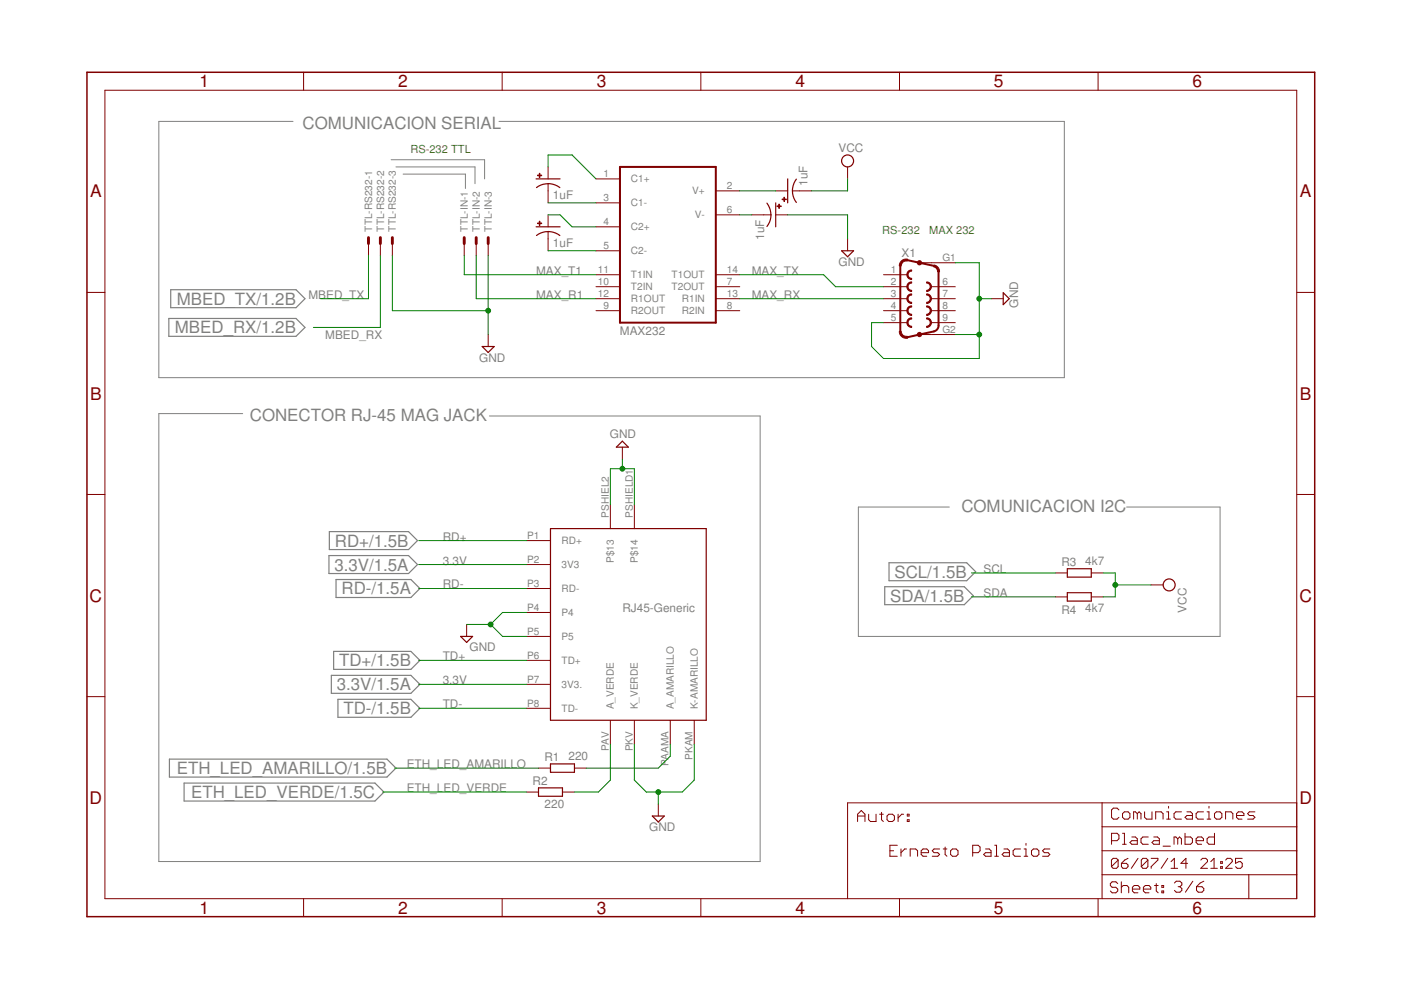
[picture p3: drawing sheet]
<svg xmlns="http://www.w3.org/2000/svg" width="297mm" height="210mm" viewBox="0 0 297 210" stroke-linecap="round" stroke-linejoin="round" font-family="sans-serif">
<path d="M62.1 25.7h-28.4v54.4h192v-54.4h-119.9M82.9 33.9h19.8v4M83.9 35.4h16.8v3.5M85.5 36.9h13.2v3.1M51.5 87.7h-17.8v95h127.5v-94.5h-57.4M201.3 107.5h-19.3v27.4h76.7v-27.4h-19.8" fill="none" stroke="#808080" stroke-width=".21"/>
<path d="M35.8 67.5h27l1.9 1.9-1.9 1.9h-27zM36.2 61.4h26.6l1.9 1.9-1.9 1.9h-26.6zM69.7 117.8h16.9l1.9 1.9-1.9 1.9h-16.9zM69.8 112.7h16.8l1.9 1.9-1.9 1.9h-16.8zM188.5 119.3h16.5l1.9 1.9-1.9 1.9h-16.5zM70.7 138.1h16.4l1.9 1.9-1.9 1.9h-16.4zM71.2 122.9h15.9l1.9 1.9-1.9 1.9h-15.9zM187.6 124.4h16.8l2 1.9-2 1.9h-16.8zM70.3 143.2h16.8l1.9 1.9-1.9 1.9h-16.8zM71.6 148.3h15.5l1.9 1.9-1.9 1.9h-15.5zM35.9 161h46.1l1.9 1.9-1.9 1.9h-46.1zM39 166h40.5l1.9 1.9-1.9 1.9h-40.5z" fill="none" stroke="#808080" stroke-width=".25"/>
<g fill="none" stroke="#800000" stroke-width=".21">
<path d="M22.2 19.1h252.7v171.4h-252.7zM64.4 15.3v3.8M106.5 15.3v3.8M148.6 15.3v3.8M190.7 15.3v3.8M232.8 15.3v3.8M116.2 35.4v2.5M116.2 38.9v4.1M126.4 37.9h5M179.7 35.4v2.5M78.1 51.6v2.6M80.6 51.6v2.6"/>
<path d="M83.2 51.6v2.6M98.4 51.6v2.6M101 51.6v2.6M103.5 51.6v2.6M116.2 45.6v2.5M116.2 49.1v4.1M126.4 43h5M126.4 48.1h5M126.4 53.2h5M126.4 58.3h5M151.8 58.3h5M151.8 40.5h5"/>
<path d="M151.8 45.6h5M159.4 45.6h4M164.5 40.5h2.5M164.5 45.6h2.5M168 40.5h4.1M179.7 50.6v2.6M187.3 58.3h5.1M194.9 55.7h7.6M18.4 62h3.8M103.5 70.9v2.6M126.4 60.8h5M126.4 63.3h5"/>
<path d="M126.4 65.9h5M151.8 60.8h5M151.8 63.3h5M151.8 65.9h5M187.3 60.8h5.1M187.3 63.3h5.1M187.3 65.9h5.1M187.3 68.4h5.1M194.9 70.9h7.6M197.5 60.8h5M197.5 63.3h5M197.5 65.9h5"/>
<path d="M197.5 68.4h5M210.2 63.3h2.5M274.9 62h3.8M132 94.8v2.5M18.4 104.8h3.8M111.6 114.6h5.1M111.6 119.7h5.1M129.4 107v5.1M134.5 107v5.1M274.9 104.8h3.8M98.9 132.4v2.5M111.6 124.8h5.1"/>
<path d="M111.6 129.9h5.1M111.6 134.9h5.1M223.8 121.5h2.5M223.8 126.6h2.5M231.4 121.5h2.5M231.4 126.6h2.5M244.1 124h2.5M18.4 147.7h3.8M111.6 140h5.1M111.6 145.1h5.1M111.6 150.2h5.1M129.4 152.7v5.1"/>
<path d="M134.5 152.7v5.1M142.1 152.7v5.1M147.2 152.7v5.1M274.9 147.7h3.8M111.6 167.9h2.6M114.2 162.9h2.5M119.3 167.9h2.5M121.8 162.9h2.5M139.6 170.5v2.5M181.8 174.2v-1.6l.8-.7 .8 .7v1.6M181.8 173h1.6M184.2 172.6v1.2l.4 .4h1.1v-1.6"/>
<path d="M186.5 172.6h.8M186.9 172.2v1.6l.4 .4M188.1 173l.3-.4h.8l.4 .4v.8l-.4 .4h-.8l-.3-.4zM190.2 179.2h-1.5v2.3h1.5M190.4 172.6v1.6M191.6 172.6h-.4l-.8 .8M192.4 172.6h.3v.4h-.3zM192.4 173.8h.3v.4h-.3zM200.4 179.6v1.6l.4 .3M210.9 179.2h.4v2.3M217.5 178.8v.4M233.7 170.2v20.3"/>
<path d="M233.7 175.3h41.2M235.7 178.2h1.1l.4-.4v-.7l-.4-.4h-1.1v2.3M237.2 171.7l-.4-.4h-.7l-.4 .4v1.6l.4 .4h.7l.4-.4M238 172.5l.4-.4h.8l.4 .4v.8l-.4 .4h-.8l-.4-.4zM238 176.7h.4v2.3M238 179h.8M240 177.5h.7l.4 .3v1.2h-1.1l-.4-.4 .4-.4h1.1M241.1 172.5l-.4-.4h-.4v1.6M241.1 172.5v1.2M241.1 172.5l.4-.4 .4 .4v1.2M242.7 172.1v1.2l.4 .4h1.1v-1.6M243.5 177.5h-1.2l-.4 .3v.8l.4 .4h1.2"/>
<path d="M244.6 177.5h.8l.4 .3v1.2h-1.2l-.4-.4 .4-.4h1.2M245 173.7v-1.6h1.2l.4 .4v1.2M246.6 179.4h1.5M247.4 173.7h.7M247.4 172.1h.4v1.6M247.8 171v.3M249.7 177.8l-.4-.3h-.4v1.5M249.7 177.8v1.2M249.7 177.8l.4-.3 .4 .3v1.2M250.5 172.1h-1.2l-.4 .4v.8l.4 .4h1.2M251.2 176.7v2.3h1.2l.4-.4v-.8l-.4-.3h-1.2M251.7 172.1h.7l.4 .4v1.2h-1.1l-.5-.4 .5-.4h1.1"/>
<path d="M253.6 178.2h1.6v-.4l-.4-.3h-.8l-.4 .3v.8l.4 .4h.8M255.2 172.1h-1.2l-.4 .4v.8l.4 .4h1.2M255.9 173.7h.8M255.9 172.1h.4v1.6M256.3 171v.3M257.5 172.5l.4-.4h.8l.4 .4v.8l-.4 .4h-.8l-.4-.4zM257.5 176.7v2.3h-1.2l-.4-.4v-.8l.4-.3h1.2M259.8 173.7v-1.6h1.2l.4 .4v1.2M262.2 172.9h1.5v-.4l-.4-.4h-.7l-.4 .4v.8l.4 .4h.7M266.1 172.1h-1.2l-.4 .4 .4 .4h.8l.4 .4-.4 .4h-1.2M274.9 170.2h-95.2v20.3M64.4 190.5v3.9"/>
<path d="M106.5 190.5v3.9M148.6 190.5v3.9M188.7 180.4h.8M190.7 190.5v3.9M191 180v1.5M192.2 180h-.4l-.8 .8M193 181.5v-1.5h1.1l.4 .4v1.1M195.3 180.8h1.6v-.4l-.4-.4h-.8l-.4 .4v.8l.4 .3h.8M199.2 180h-1.2l-.3 .4 .3 .4h.8l.4 .4-.4 .3h-1.1M200 180h.8M201.5 180.4l.4-.4h.8l.4 .4v.8l-.4 .3h-.8l-.4-.3zM206.2 180.8h1.2l.4-.4v-.8l-.4-.4h-1.2v2.3"/>
<path d="M209 180h.7l.4 .4v1.1h-1.1l-.4-.3 .4-.4h1.1M210.9 181.5h.8M212.9 180h.7l.4 .4v1.1h-1.1l-.4-.3 .4-.4h1.1M216.4 180h-1.2l-.4 .4v.8l.4 .3h1.2M217.1 181.5h.8M217.1 180h.4v1.5M218.7 180.4l.4-.4h.8l.4 .4v.8l-.4 .3h-.8l-.4-.3zM222.6 180h-1.2l-.4 .4 .4 .4h.8l.4 .4-.4 .3h-1.2M232.8 190.5v3.9M233.7 180.4h41.2M233.7 185.5h41.2M237 187.3l-.4-.3h-.8l-.4 .3v.4l.4 .4h.8l.4 .4v.4l-.4 .4h-.8l-.4-.4"/>
<path d="M237.1 182.4l-.4-.4h-.7l-.4 .4v1.3M237.1 182.4v1.3l-.4 .4h-.7l-.4-.4M237.1 182.4l-1.5 1.3M237.7 187v2.3M237.7 188.1l.4-.4h.8l.4 .4v1.2M237.8 183h1l.4 .4v.3l-.4 .4h-.7l-.3-.4zM239.2 182l-.7 .4-.7 .6M240.1 188.5h1.6v-.4l-.4-.4h-.8l-.4 .4v.8l.4 .4h.8M241.3 182l-1.4 2.1M242.4 188.5h1.6v-.4l-.4-.4h-.8l-.4 .4v.8l.4 .4h.8M243.4 182.4l-.4-.4h-.7l-.3 .4v1.3M243.4 182.4v1.3l-.4 .4h-.7l-.3-.4"/>
<path d="M243.4 182.4l-1.4 1.3M244.1 182h1.4v.4l-1.4 1.3v.4M244.8 187.7h.8M245.2 187.3v1.6l.4 .4M246.3 187.7h.4v.4h-.4zM246.3 188.9h.4v.4h-.4zM247.6 182l-1.4 2.1M248.3 184.1h1.4M248.3 182.7l.7-.7v2.1M249 187.2l.4-.4h.8l.4 .4v.4l-.4 .4M249.8 188h.4M250.2 188l.4 .4v.4l-.4 .4h-.8l-.4-.4"/>
<path d="M251.8 183h-1.4l1-1v2.1M252.9 186.8l-1.6 2.4M253.7 188h1.1l.4 .4v.4l-.4 .4h-.7l-.4-.4zM254.6 182.4l.4-.4h.7l.3 .4v.3l-1.4 1.4h1.4M255.2 186.8l-.7 .4-.8 .8M256.7 184.1h1.4M256.7 182.7l.7-.7v2.1M258.8 183.7h.4v.4h-.4zM258.8 182.7h.4v.3h-.4zM259.9 182.4l.3-.4h.7l.4 .4v.3l-1.4 1.4h1.4M263.4 182h-1.4v1l.7-.3h.3l.4 .3v.7l-.4 .4h-.7l-.3-.4M264.8 185.5v5"/>
</g>
<path d="M18.4 15.3h260.3v179.1h-260.3z" fill="none" stroke="#800000" stroke-width=".32"/>
<path d="M131.4 35.4h20.4v33h-20.4zM190.9 56.4v13.9M192.4 55.2l5.6 1.2M199 57.6v11.4l-.1 .6-.4 .4-.5 .3-5.6 1.2" fill="none" stroke="#800000" stroke-width=".42"/>
<g fill="none" stroke="#800000" stroke-width=".25">
<path d="M113.7 37.9h5M116.2 38.9l1.6 .3 .9 .6M116.2 38.9l-1.5 .3-1 .6M167 37.9v5.1M168.8 38a4 4 0 0 0 0 4.9M113.7 48.1h5M113.7 49.9a4 4 0 0 1 5 0M162.6 43.1a4 4 0 0 1 0 4.9M164.5 43v5.1M178.4 53.2h2.6l-1.3 1.2zM102.2 73.5h2.6l-1.3 1.2zM212.7 62.1l1.3 1.2-1.3 1.3z"/>
<path d="M132 93.5l1.2 1.3h-2.5zM116.7 112.1h33v40.6h-33zM97.7 134.9h2.5l-1.3 1.3zM226.3 120.6h5.1v1.8h-5.1zM226.3 125.7h5.1v1.7h-5.1zM114.2 167h5.1v1.8h-5.1zM116.7 162h5.1v1.7h-5.1zM138.3 173h2.5l-1.2 1.3z"/>
<circle cx="179.7" cy="34.1" r="1.27"/>
<circle cx="247.9" cy="124" r="1.27"/>
</g>
<g fill="#800000" stroke="#800000" stroke-width=".21">
<path d="M114 37.1h.9v.2h-.9z"/>
<path d="M114.3 36.7h.2v.9h-.2z"/>
<path d="M165.1 43.3h.1v.9h-.1z"/>
<path d="M164.7 43.7h.9v.1h-.9z"/>
<path d="M114 47.3h.9v.1h-.9z"/>
<path d="M114.3 46.9h.2v.9h-.2z"/>
<path d="M166.2 41.8h.1v.9h-.1z"/>
<path d="M165.8 42.2h.9v.1h-.9z"/>
</g>
<g fill="#800000" stroke="#800000" stroke-width=".21">
<path d="M192.5 60.2l.6-.4h.2v.2a.76 .76 0 0 0-.8 .8 .76 .76 0 0 0 .8 .8v.2a1.03 1.03 0 0 1-.9-.6 1.03 1.03 0 0 1 .1-1z" fill-rule="evenodd"/>
<path d="M196.5 59.8a1.02 1.02 0 0 1 1 1 1.02 1.02 0 0 1-1 1v-.2a.76 .76 0 0 0 .7-.8 .76 .76 0 0 0-.7-.8z" fill-rule="evenodd"/>
<path d="M192.5 57.6l.6-.4h.2v.3a.76 .76 0 0 0-.8 .8 .76 .76 0 0 0 .8 .7v.3a1.03 1.03 0 0 1-.9-.6 1.03 1.03 0 0 1 .1-1.1z" fill-rule="evenodd"/>
<path d="M196.5 64.9a1.02 1.02 0 0 1 1 1 1.02 1.02 0 0 1-1 1v-.3a.76 .76 0 0 0 .7-.7 .76 .76 0 0 0-.7-.8z" fill-rule="evenodd"/>
<path d="M192.5 62.7l.6-.4h.2v.3a.76 .76 0 0 0-.8 .7 .76 .76 0 0 0 .8 .8v.2a1.03 1.03 0 0 1-.9-.5 1.03 1.03 0 0 1 .1-1.1z" fill-rule="evenodd"/>
<path d="M196.5 62.3a1.02 1.02 0 0 1 1 1 1.02 1.02 0 0 1-1 1v-.2a.76 .76 0 0 0 .7-.8 .76 .76 0 0 0-.7-.7z" fill-rule="evenodd"/>
<path d="M192.5 65.2l.6-.3h.2v.2a.76 .76 0 0 0-.8 .8 .76 .76 0 0 0 .8 .7v.3a1.03 1.03 0 0 1-.9-.6 1.03 1.03 0 0 1 .1-1.1z" fill-rule="evenodd"/>
<path d="M196.5 67.4a1.02 1.02 0 0 1 1 1 1.02 1.02 0 0 1-1 1v-.2a.76 .76 0 0 0 .7-.8 .76 .76 0 0 0-.7-.8z" fill-rule="evenodd"/>
<path d="M192.5 67.8l.6-.4h.2v.2a.76 .76 0 0 0-.8 .8 .76 .76 0 0 0 .8 .8v.2a1.03 1.03 0 0 1-.9-.5 1.03 1.03 0 0 1 .1-1.1z" fill-rule="evenodd"/>
<path d="M191.1 55.4l.5-.4 .8-.1v.5l-.8 .1-.4 .4-.1 .5h-.4v-.5z" fill-rule="evenodd"/>
<path d="M198 56.2l.5 .1a1.39 1.39 0 0 1 .7 1.3h-.4l-.2-.5-.6-.5z" fill-rule="evenodd"/>
<path d="M190.7 70.3h.4l.1 .5 .4 .4 .8 .1v.4a1.46 1.46 0 0 1-1.7-1.4z" fill-rule="evenodd"/>
</g>
<g fill="none" stroke="#800000" stroke-width=".61">
<path d="M78.1 50.4v1.2M80.6 50.4v1.2M83.2 50.4v1.2M98.4 50.4v1.2M101 50.4v1.2M103.5 50.4v1.2"/>
<circle cx="194.9" cy="55.7" r=".25"/>
<circle cx="194.9" cy="70.9" r=".25"/>
</g>
<g fill="none" stroke="#008000" stroke-width=".21">
<path d="M116.2 35.4v-2.5h5.1l5.1 5M179.7 37.9v2.6h-7.6M78.1 54.2v9.1h-10.1M80.6 54.2v15.2h-14.2M83.2 54.2v11.7h20.3M98.4 54.2v4.1h28M101 54.2v9.1h25.4M103.5 54.2v16.7M116.2 45.6h2.5l2.6 2.5h5.1M116.2 43h10.2M116.2 53.2h10.2M156.8 45.6h2.6"/>
<path d="M156.8 40.5h7.7M156.8 58.3h17.8l2.6 2.5h10.1M167 45.6h12.7v5M202.5 55.7h5.1v20.3h-20.3l-2.5-2.5v-5.1h2.5M156.8 63.3h30.5M202.5 70.9h5.1M207.6 63.3h2.6M132 97.3v2.1M88.8 114.6h22.8M88.8 119.7h22.8M129.4 107v-7.6h5.1v7.6M88.8 124.8h22.8"/>
<path d="M98.9 132.4h5.1M104 132.4l2.6 2.5h5M111.6 129.9h-5l-2.6 2.5M206 121.5h17.8M206 126.6h17.8M233.9 121.5h2.6v5.1h-2.6M236.5 124h7.6M88.8 140h22.8M88.8 150.2h22.8M88.8 145.1h22.8M129.4 157.8v7.6l-2.5 2.5h-5.1M134.5 157.8v7.6l2.5 2.5h7.7l2.5-2.5v-7.6"/>
<path d="M142.1 157.8v2.5l-2.5 2.6h-15.3M81.2 167.9h30.4M83.7 162.9h30.5M139.6 167.9v2.6"/>
</g>
<g fill="#008000" stroke="#008000" stroke-width=".21">
<circle cx="104" cy="132.4" r=".51"/>
<circle cx="132" cy="99.4" r=".51"/>
<circle cx="207.6" cy="70.9" r=".51"/>
<circle cx="207.6" cy="63.3" r=".51"/>
<circle cx="103.5" cy="65.9" r=".51"/>
<circle cx="139.6" cy="167.9" r=".51"/>
<circle cx="236.5" cy="124" r=".51"/>
</g>
<g font-size="3.7" fill="#800000">
<text x="42.3" y="18.5">1</text>
<text x="84.4" y="18.5">2</text>
<text x="126.5" y="18.5">3</text>
<text x="168.6" y="18.5">4</text>
<text x="210.7" y="18.5">5</text>
<text x="252.9" y="18.5">6</text>
<text x="19.1" y="41.9">A</text>
<text x="275.6" y="41.9">A</text>
<text x="19.1" y="84.7">B</text>
<text x="275.6" y="84.7">B</text>
<text x="19" y="127.6">C</text>
<text x="275.5" y="127.6">C</text>
<text x="19" y="170.4">D</text>
<text x="275.5" y="170.4">D</text>
<text x="42.3" y="193.7">1</text>
<text x="84.4" y="193.7">2</text>
<text x="126.5" y="193.7">3</text>
<text x="168.6" y="193.7">4</text>
<text x="210.7" y="193.7">5</text>
<text x="252.9" y="193.7">6</text>
</g>
<g font-size="3.6" fill="#808080">
<text x="64.1" y="27.3">COMUNICACION SERIAL</text>
<text x="37.5" y="64.6">MBED_TX/1.2B</text>
<text x="37.1" y="70.7">MBED_RX/1.2B</text>
<text x="53" y="89.2">CONECTOR RJ-45 MAG JACK</text>
<text x="203.8" y="108.5">COMUNICACION I2C</text>
<text x="71" y="115.9">RD+/1.5B</text>
<text x="70.9" y="121">3.3V/1.5A</text>
<text x="189.6" y="122.5">SCL/1.5B</text>
<text x="72.4" y="126">RD-/1.5A</text>
<text x="188.7" y="127.6">SDA/1.5B</text>
<text x="71.9" y="141.3">TD+/1.5B</text>
<text x="71.4" y="146.4">3.3V/1.5A</text>
<text x="72.8" y="151.4">TD-/1.5B</text>
<text x="37.5" y="164.1">ETH_LED_AMARILLO/1.5B</text>
<text x="40.5" y="169.2">ETH_LED_VERDE/1.5C</text>
</g>
<g font-size="2.5" fill="#808080">
<text x="177.8" y="32.2">VCC</text>
<text x="171.2" y="39.5" transform="rotate(-90 171.2 39.5)">1uF</text>
<text x="117.2" y="42.1">1uF</text>
<text x="117.2" y="52.3">1uF</text>
<text x="162" y="50.9" transform="rotate(-90 162 50.9)">1uF</text>
<text x="113.7" y="58.2">MAX_T1</text>
<text x="159.4" y="58.2">MAX_TX</text>
<text x="177.8" y="56.3">GND</text>
<text x="191.1" y="54.4">X1</text>
<text x="65.4" y="63.3">MBED_TX</text>
<text x="113.7" y="63.3">MAX_R1</text>
<text x="159.4" y="63.3">MAX_RX</text>
<text x="215.9" y="65.2" transform="rotate(-90 215.9 65.2)">GND</text>
<text x="69" y="72">MBED_RX</text>
<text x="131.4" y="70.9">MAX232</text>
<text x="101.6" y="76.7">GND</text>
<text x="129.3" y="92.9">GND</text>
<text x="93.9" y="114.6">RD+</text>
<text x="93.9" y="119.7">3.3V</text>
<text x="225" y="120">R3</text>
<text x="230.1" y="119.7">4k7</text>
<text x="93.9" y="124.8">RD-</text>
<text x="208.5" y="121.5">SCL</text>
<text x="132" y="129.9">RJ45-Generic</text>
<text x="208.5" y="126.6">SDA</text>
<text x="225" y="130.1">R4</text>
<text x="230.1" y="129.9">4k7</text>
<text x="251.6" y="129.9" transform="rotate(-90 251.6 129.9)">VCC</text>
<text x="93.9" y="140">TD+</text>
<text x="99.6" y="138.1">GND</text>
<text x="93.9" y="145.1">3.3V</text>
<text x="93.9" y="150.2">TD-</text>
<text x="115.4" y="161.4">R1</text>
<text x="120.5" y="161.1">220</text>
<text x="86.2" y="167.9">ETH_LED_VERDE</text>
<text x="86.2" y="162.9">ETH_LED_AMARILLO</text>
<text x="112.9" y="166.4">R2</text>
<text x="115.4" y="171.2">220</text>
<text x="137.7" y="176.2">GND</text>
</g>
<g font-size="2.3" fill="#808000">
<text x="87" y="32.3">RS-232 TTL</text>
<text x="187.1" y="49.6">RS-232</text>
<text x="197" y="49.6">MAX 232</text>
</g>
<g font-size="2.1" fill="#808080">
<text x="127.9" y="37.6">1</text>
<text x="133.8" y="38.7">C1+</text>
<text x="146.8" y="41.2">V+</text>
<text x="154.1" y="40.1">2</text>
<text x="127.9" y="42.7">3</text>
<text x="127.9" y="47.7">4</text>
<text x="133.8" y="43.8">C1-</text>
<text x="147.3" y="46.3">V-</text>
<text x="154.1" y="45.2">6</text>
<text x="78.9" y="49.1" transform="rotate(-90 78.9 49.1)">TTL-RS232-1</text>
<text x="81.4" y="49.1" transform="rotate(-90 81.4 49.1)">TTL-RS232-2</text>
<text x="84" y="49.1" transform="rotate(-90 84 49.1)">TTL-RS232-3</text>
<text x="99.2" y="49.1" transform="rotate(-90 99.2 49.1)">TTL-IN-1</text>
<text x="101.7" y="49.1" transform="rotate(-90 101.7 49.1)">TTL-IN-2</text>
<text x="104.3" y="49.1" transform="rotate(-90 104.3 49.1)">TTL-IN-3</text>
<text x="127.9" y="52.8">5</text>
<text x="133.8" y="48.8">C2+</text>
<text x="133.8" y="53.9">C2-</text>
<text x="126.7" y="57.9">11</text>
<text x="133.8" y="59">T1IN</text>
<text x="142.4" y="59">T1OUT</text>
<text x="154.1" y="57.9">14</text>
<text x="188.9" y="57.9">1</text>
<text x="199.8" y="55.3">G1</text>
<text x="126.7" y="60.4">10</text>
<text x="126.7" y="63">12</text>
<text x="127.9" y="65.5">9</text>
<text x="133.8" y="61.5">T2IN</text>
<text x="133.8" y="64.1">R1OUT</text>
<text x="142.4" y="61.5">T2OUT</text>
<text x="144.6" y="64.1">R1IN</text>
<text x="154.1" y="60.4">7</text>
<text x="154.1" y="63">13</text>
<text x="154.1" y="65.5">8</text>
<text x="188.9" y="60.4">2</text>
<text x="188.9" y="63">3</text>
<text x="188.9" y="65.5">4</text>
<text x="199.8" y="60.4">6</text>
<text x="199.8" y="63">7</text>
<text x="199.8" y="65.5">8</text>
<text x="133.8" y="66.6">R2OUT</text>
<text x="144.6" y="66.6">R2IN</text>
<text x="188.9" y="68">5</text>
<text x="199.8" y="68">9</text>
<text x="199.8" y="70.6">G2</text>
<text x="129.1" y="109.7" transform="rotate(-90 129.1 109.7)">PSHIEL2</text>
<text x="134.1" y="109.7" transform="rotate(-90 134.1 109.7)">PSHIELD1</text>
<text x="111.8" y="114.3">P1</text>
<text x="111.8" y="119.3">P2</text>
<text x="119.1" y="115.4">RD+</text>
<text x="130.2" y="119.4" transform="rotate(-90 130.2 119.4)">P$13</text>
<text x="135.3" y="119.4" transform="rotate(-90 135.3 119.4)">P$14</text>
<text x="111.8" y="124.4">P3</text>
<text x="119.1" y="120.5">3V3</text>
<text x="119.1" y="125.5">RD-</text>
<text x="111.8" y="129.5">P4</text>
<text x="119.1" y="130.6">P4</text>
<text x="111.8" y="134.6">P5</text>
<text x="119.1" y="135.7">P5</text>
<text x="111.8" y="139.7">P6</text>
<text x="119.1" y="140.8">TD+</text>
<text x="111.8" y="144.7">P7</text>
<text x="111.8" y="149.8">P8</text>
<text x="119.1" y="145.9">3V3.</text>
<text x="119.1" y="150.9">TD-</text>
<text x="130.2" y="150.4" transform="rotate(-90 130.2 150.4)">A_VERDE</text>
<text x="135.3" y="150.4" transform="rotate(-90 135.3 150.4)">K_VERDE</text>
<text x="142.9" y="150.4" transform="rotate(-90 142.9 150.4)">A_AMARILLO</text>
<text x="148" y="150.4" transform="rotate(-90 148 150.4)">K-AMARILLO</text>
<text x="129.1" y="159.3" transform="rotate(-90 129.1 159.3)">PAV</text>
<text x="134.1" y="159.3" transform="rotate(-90 134.1 159.3)">PKV</text>
<text x="146.8" y="161.1" transform="rotate(-90 146.8 161.1)">PKAM</text>
<text x="141.8" y="162.5" transform="rotate(-90 141.8 162.5)">PAAMA</text>
</g>
</svg>
